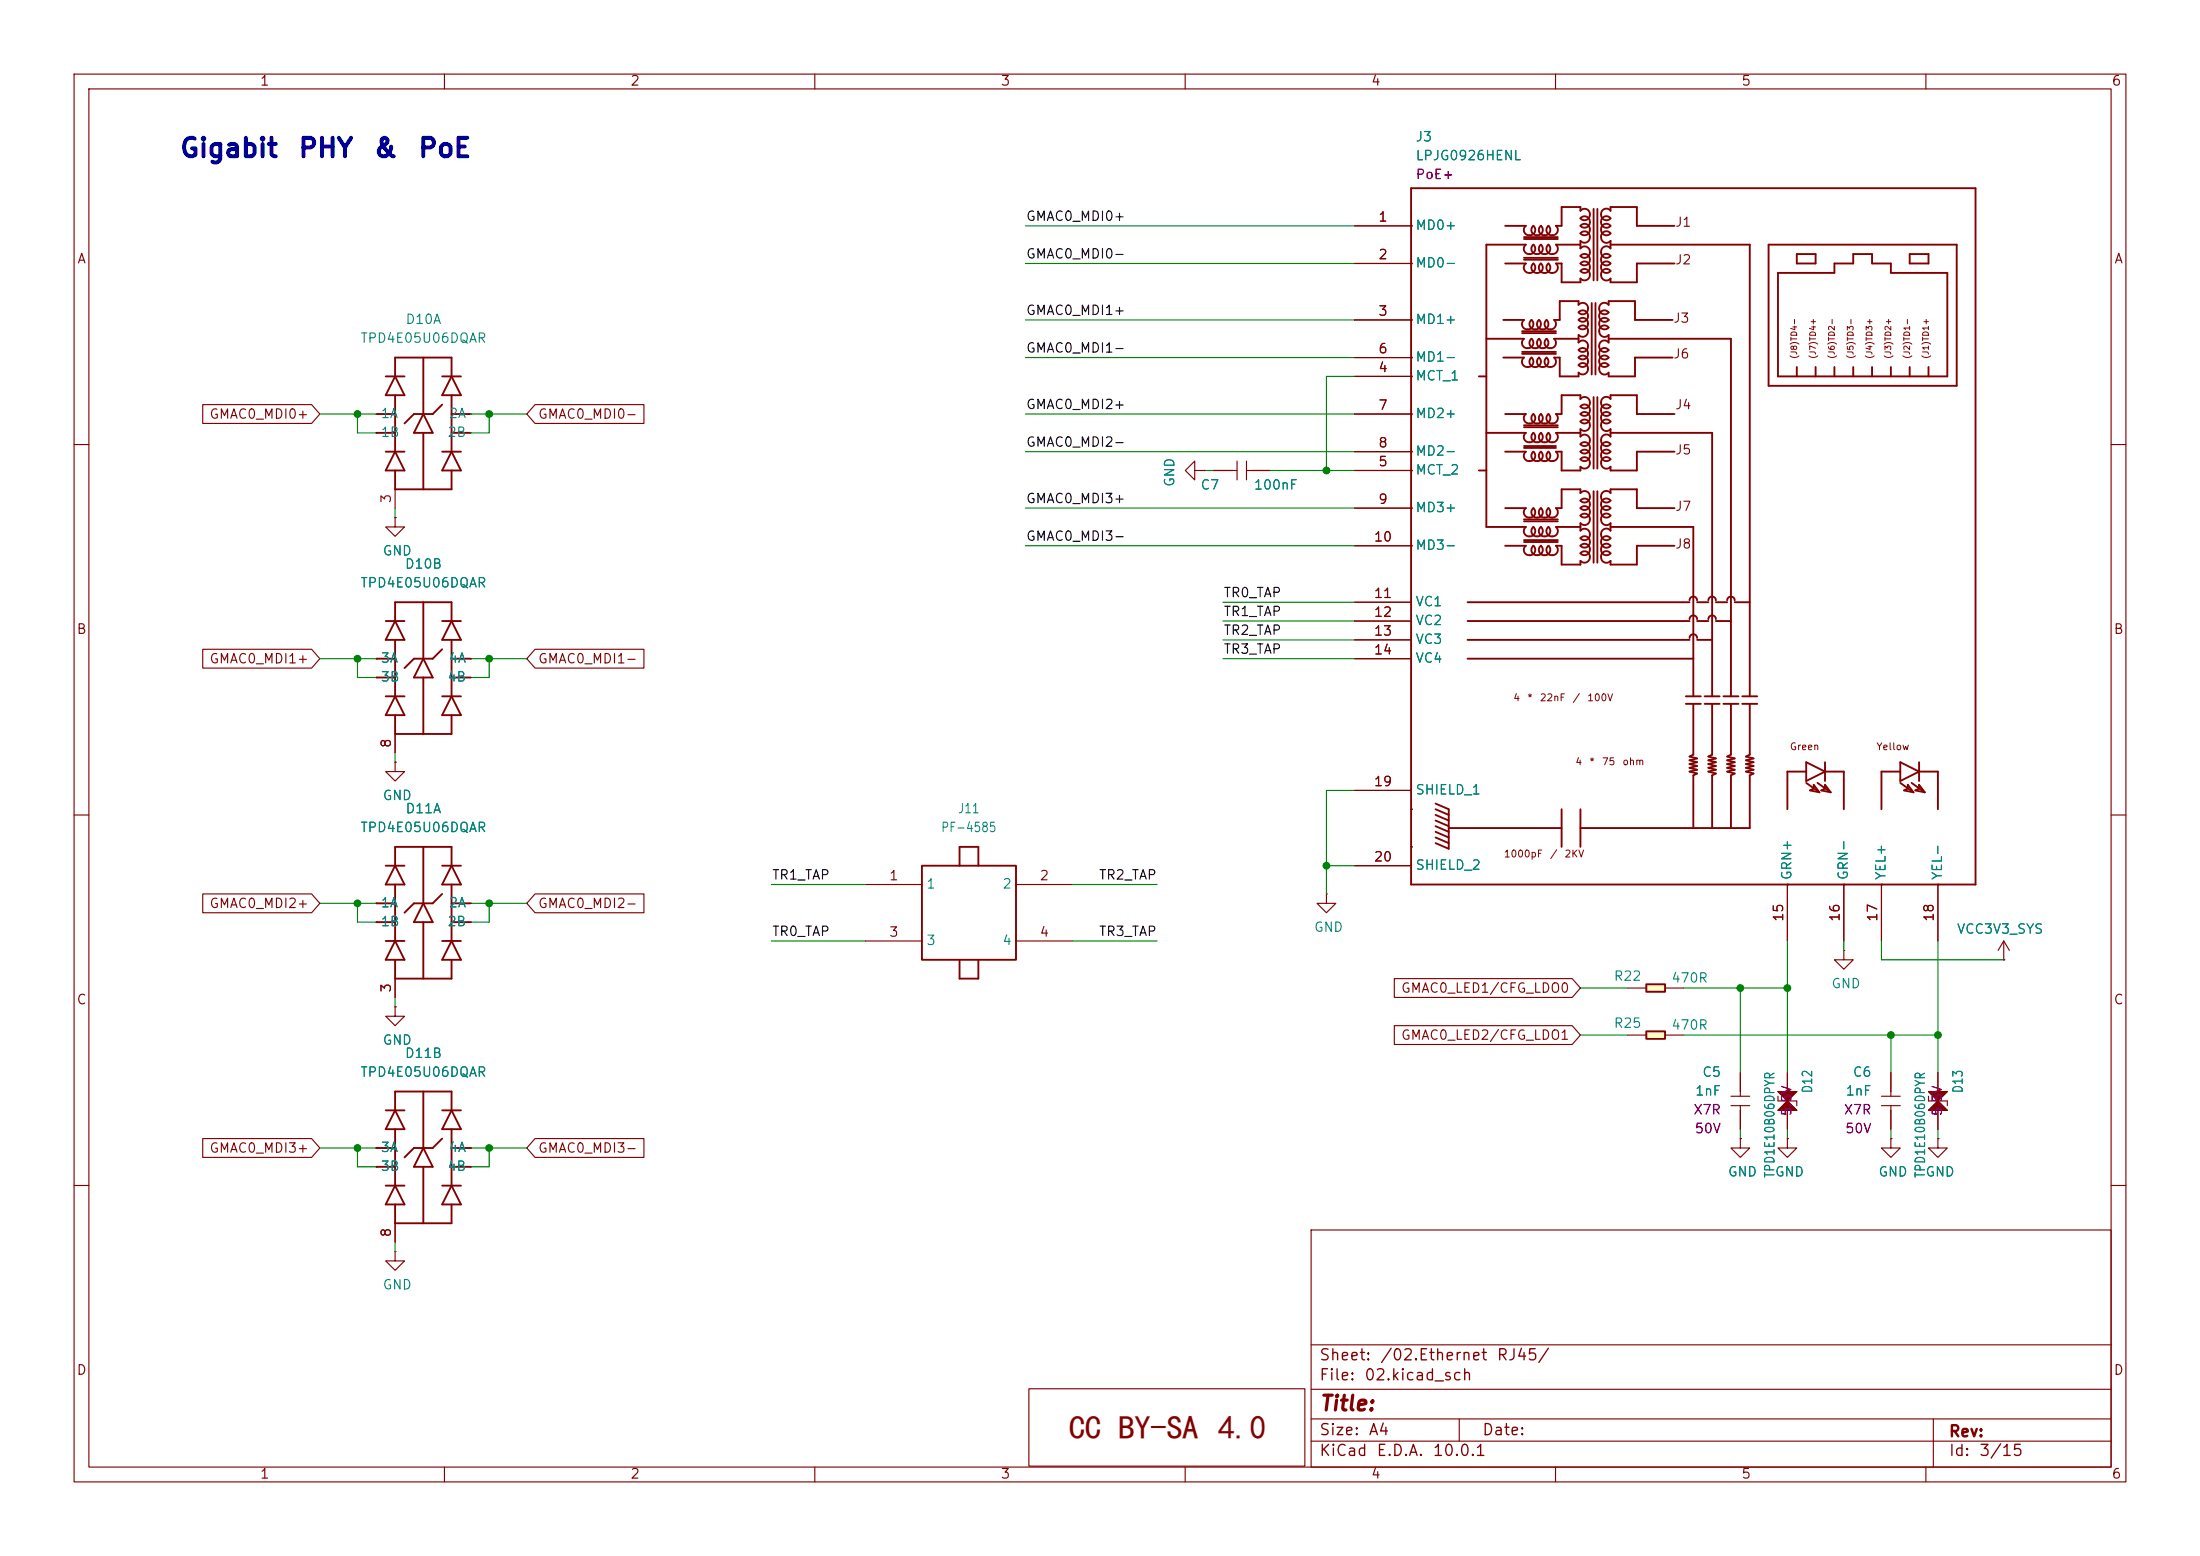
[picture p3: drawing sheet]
<svg xmlns="http://www.w3.org/2000/svg" width="297mm" height="210mm" viewBox="0 0 297 210" stroke-linecap="round" stroke-linejoin="round" font-family="sans-serif">
<path d="M0 0h297v210h-297z" fill="#fff" stroke="#fff" stroke-width=".14"/>
<g fill="none" stroke="#830000" stroke-width=".15">
<path d="M10 10h277v190h-277zM12 12h273v186h-273zM60 10v2M110 10v2M160 10v2M210 10v2M260 10v2M10 60h2M161.3 63.5v-1.3l-1.3 1.3 1.3 1.3v-1.3h1.3M162.6 63.5h.1M285 60h2M50.8 88.9h.1"/>
<path d="M50.8 91.4h.1M53.3 99.1v2.5M63.5 88.9h.1M63.5 91.4h.1M10 110h2M53.3 102.9v1.2h1.3l-1.3 1.3-1.2-1.3h1.2M53.3 102.9h.1M285 110h2M179.1 120.7v1.2h1.2l-1.2 1.3-1.3-1.3h1.3M179.1 120.7h.1M248.9 128.3v1.2h1.3l-1.3 1.3-1.2-1.3h1.2M248.9 128.3h.1"/>
<path d="M270.5 129.5h.1M270.5 127l-.8 1.3M270.5 127l.8 1.3M270.5 127v2.5M240 147.3h2.6l-2.6 2.6h2.6zM240 148v.6h2.6v.6M241.3 144.8v2.5M241.3 149.9v2.5M254 148h2.5M254 149.2h2.5M255.3 144.8v3.2M255.3 149.2v3.2"/>
<path d="M260.4 147.3h2.5l-2.5 2.6h2.5zM260.4 148v.6h2.5v.6M261.6 144.8v2.5M261.6 149.9v2.5M10 160h2M177 166h108v32h-108zM285 160h2M60 198v2M110 198v2M138.9 187.4h37.3v10.5h-37.3zM160 198v2M177 194.5h108"/>
<path d="M177 191.5h108M177 187.5h108M177 181.5h108M197 191.5v3M210 198v2M260 198v2M261 191.5v6.5"/>
</g>
<g fill="#830000" stroke="#830000" stroke-width=".15">
<path d="M260.4 149.9l1.2-1.3 1.3 1.3z"/>
<path d="M260.4 147.3h2.5l-1.3 1.3z"/>
<path d="M240 149.9l1.3-1.3 1.3 1.3z"/>
<path d="M240 147.3h2.6l-1.3 1.3z"/>
</g>
<g fill="none" stroke="#830000" stroke-width=".25">
<path d="M50.8 88.9h2.5M50.8 91.4h2.5M52.1 83.8h2.5M52.1 94h2.5M53.3 94l1.3 2.5h-2.5zM53.3 83.8l1.3 2.6h-2.5zM53.3 83.8v-2.5h7.7v2.5M53.3 86.4v7.6M53.3 96.5v2.6h7.7v-2.6M57.2 88.9l1.2 2.5h-2.5zM57.2 81.3v7.6M57.2 91.4v7.7"/>
<path d="M59.7 83.8h2.5M59.7 87.6l-1.3 1.3h-2.5l-1.3 1.3M59.7 94h2.5M61 94l1.2 2.5h-2.5zM61 88.9h2.5M61 91.4h2.5M61 83.8l1.2 2.6h-2.5zM61 86.4v7.6"/>
</g>
<path d="M222.3 132.8h2.5v1.1h-2.5z" fill="#ffffc2"/>
<path d="M222.3 132.8h2.5v1.1h-2.5z" fill="none" stroke="#830000" stroke-width=".25"/>
<path d="M163.8 63.5h3.2M167 62.2v2.6M168.3 62.2v2.6M168.3 63.5h3.2M219.7 133.4h2.6M224.8 133.4h2.5" fill="none" stroke="#830000" stroke-width=".15"/>
<path d="M222.3 139.2h2.5v1h-2.5z" fill="#ffffc2"/>
<g fill="none" stroke="#830000" stroke-width=".25">
<path d="M190.5 30.5h.1M190.5 35.6h.1M190.5 25.4h76.2v94h-76.2zM203.2 30.5h2.7a.74 .74 0 0 0 .1 1.1 .74 .74 0 0 0 1-.1 .74 .74 0 0 0 0-1 .74 .74 0 0 0 0 1 .74 .74 0 0 0 1 0 .74 .74 0 0 0 0-1 .74 .74 0 0 0 0 1 .74 .74 0 0 0 1.1 0 .74 .74 0 0 0-.1-1 .74 .74 0 0 0 0 1 .74 .74 0 0 0 1.1 0 .74 .74 0 0 0 0-1h.7v-2.6h2.6v.5a.73 .73 0 0 1 1 0 .73 .73 0 0 1 0 1 .73 .73 0 0 1-1 0 .73 .73 0 0 1 1 0 .73 .73 0 0 1 0 1.1 .73 .73 0 0 1-1 0 .74 .74 0 0 1 1 0 .74 .74 0 0 1 0 1 .74 .74 0 0 1-1 0 .74 .74 0 0 1 1 0 .74 .74 0 0 1 0 1 .74 .74 0 0 1-1 0v1a.73 .73 0 0 1 1 0 .73 .73 0 0 1 0 1 .73 .73 0 0 1-1 0 .73 .73 0 0 1 1 0 .73 .73 0 0 1 0 1 .73 .73 0 0 1-1 0 .74 .74 0 0 1 1 .1 .74 .74 0 0 1 0 1 .74 .74 0 0 1-1 0 .74 .74 0 0 1 1 0 .74 .74 0 0 1 0 1 .74 .74 0 0 1-1 0v.5h-2.6v-2.5h-.7a.74 .74 0 0 1 0 1 .74 .74 0 0 1-1.1 0 .74 .74 0 0 1 0-1 .74 .74 0 0 1 .1 1 .74 .74 0 0 1-1.1 0 .74 .74 0 0 1 0-1 .74 .74 0 0 1 0 1 .74 .74 0 0 1-1 0 .74 .74 0 0 1 0-1 .74 .74 0 0 1 0 1 .74 .74 0 0 1-1 0 .74 .74 0 0 1 0-1h-2.8M205.7 32h4.6M205.7 32.3h4.6M205.7 34.8h4.6M205.7 35.1h4.6M213.4 33h-3.3a.74 .74 0 0 1 0 1.1 .74 .74 0 0 1-1.1 0 .74 .74 0 0 1 0-1.1 .74 .74 0 0 1 .1 1.1 .74 .74 0 0 1-1.1 0 .74 .74 0 0 1 0-1.1 .74 .74 0 0 1 0 1.1 .74 .74 0 0 1-1 0 .74 .74 0 0 1 0-1.1 .74 .74 0 0 1 0 1.1 .74 .74 0 0 1-1 0 .74 .74 0 0 1 0-1.1h-5.3v38.1l5.2 .1a.74 .74 0 0 0 .1 1 .74 .74 0 0 0 1 0 .74 .74 0 0 0 0-1.1 .74 .74 0 0 0 0 1.1 .74 .74 0 0 0 1 0 .74 .74 0 0 0 0-1.1 .74 .74 0 0 0 0 1.1 .74 .74 0 0 0 1.1 0 .74 .74 0 0 0-.1-1.1 .74 .74 0 0 0 0 1.1 .74 .74 0 0 0 1.1 0 .74 .74 0 0 0 0-1.1h3.3M215.1 28.2v9.6M215.6 28.2v9.6M216.2 29a.71 .71 0 0 1 .4-.8 .71 .71 0 0 1 .8 .2v-.5h3.6v2.6h5.1"/>
<path d="M216.2 29a.68 .68 0 0 0 .4 .7 .68 .68 0 0 0 .8-.3 .74 .74 0 0 0-1.1 .1 .74 .74 0 0 0 .1 1 .74 .74 0 0 0 1 0 .74 .74 0 0 0-1 0 .74 .74 0 0 0 0 1 .74 .74 0 0 0 1 0 .71 .71 0 0 0-.8-.2 .71 .71 0 0 0-.4 .7M216.2 34a.72 .72 0 0 0 .4 .8 .72 .72 0 0 0 .8-.3M216.2 32a.72 .72 0 0 0 .4 .7 .72 .72 0 0 0 .8-.2v1a.71 .71 0 0 0-.8-.2 .71 .71 0 0 0-.4 .7M217.4 33h18.8v61M217.4 34.5a.74 .74 0 0 0-1 0 .74 .74 0 0 0 0 1.1 .74 .74 0 0 0 1 0 .74 .74 0 0 0-1-.1 .74 .74 0 0 0 0 1.1 .74 .74 0 0 0 1 0 .71 .71 0 0 0-.8-.3 .71 .71 0 0 0-.4 .8M226.1 35.6h-5.1v2.5h-3.6v-.5a.72 .72 0 0 1-.8 .2 .72 .72 0 0 1-.4-.7M238.8 33h25.4v19.1h-25.4zM240 36.8h7.7v-1.2h2.5v-1.3h2.5v1.3h2.6v1.2h7.6v14h-22.9zM242.6 34.3h2.5v1.3h-2.5zM257.8 34.3h2.6v1.3h-2.6zM50.8 55.9h2.5M50.8 58.4h2.5"/>
<path d="M52.1 50.8h2.5M53.3 50.8v-2.5h7.7v2.5M53.3 50.8l1.3 2.5h-2.5zM53.3 53.3v7.7M57.2 55.9l1.2 2.5h-2.5zM57.2 48.3v7.6M57.2 58.4v7.6M59.7 50.8h2.5M59.7 54.6l-1.3 1.3h-2.5l-1.3 1.3M61 55.9h2.5M61 58.4h2.5M61 50.8l1.2 2.5h-2.5z"/>
<path d="M61 53.3v7.7M190.5 43.2h.1M190.5 48.3h.1M190.5 50.8h.1M190.5 55.9h.1M199.6 50.8h1.1M200.7 45.7h5a.74 .74 0 0 0 0 1.1 .74 .74 0 0 0 1.1 0 .74 .74 0 0 0 0-1.1 .74 .74 0 0 0-.1 1.1 .74 .74 0 0 0 1.1 0 .74 .74 0 0 0 0-1.1 .74 .74 0 0 0 0 1.1 .74 .74 0 0 0 1 0 .74 .74 0 0 0 0-1.1 .74 .74 0 0 0 0 1.1 .74 .74 0 0 0 1 0 .74 .74 0 0 0 0-1.1h3.3M200.7 58.4h5.3a.74 .74 0 0 0 0 1.1 .74 .74 0 0 0 1 0 .74 .74 0 0 0 0-1.1 .74 .74 0 0 0 0 1.1 .74 .74 0 0 0 1 0 .74 .74 0 0 0 0-1.1 .74 .74 0 0 0 0 1.1 .74 .74 0 0 0 1.1 0 .74 .74 0 0 0-.1-1.1 .74 .74 0 0 0 0 1.1 .74 .74 0 0 0 1.1 0 .74 .74 0 0 0 0-1.1h3.3M202.9 43.2h2.8a.74 .74 0 0 0 0 1.1 .74 .74 0 0 0 1.1-.1 .74 .74 0 0 0 0-1 .74 .74 0 0 0-.1 1 .74 .74 0 0 0 1.1 0 .74 .74 0 0 0 0-1 .74 .74 0 0 0 0 1 .74 .74 0 0 0 1 0 .74 .74 0 0 0 0-1 .74 .74 0 0 0 0 1 .74 .74 0 0 0 1 0 .74 .74 0 0 0 0-1h.8v-2.6h2.5v.5a.73 .73 0 0 1 1.1 0 .73 .73 0 0 1 0 1 .73 .73 0 0 1-1.1 0 .73 .73 0 0 1 1.1 0 .73 .73 0 0 1 0 1.1 .73 .73 0 0 1-1.1 0 .74 .74 0 0 1 1.1 0 .74 .74 0 0 1 0 1 .74 .74 0 0 1-1.1 0M203.2 55.9h2.7a.74 .74 0 0 0 .1 1.1 .74 .74 0 0 0 1-.1 .74 .74 0 0 0 0-1 .74 .74 0 0 0 0 1 .74 .74 0 0 0 1 0 .74 .74 0 0 0 0-1 .74 .74 0 0 0 0 1 .74 .74 0 0 0 1.1 0 .74 .74 0 0 0-.1-1 .74 .74 0 0 0 0 1 .74 .74 0 0 0 1.1 0 .74 .74 0 0 0 0-1h.7v-2.6h2.6v.5a.73 .73 0 0 1 1 0 .73 .73 0 0 1 0 1 .73 .73 0 0 1-1 0 .73 .73 0 0 1 1 0 .73 .73 0 0 1 0 1.1 .73 .73 0 0 1-1 0 .74 .74 0 0 1 1 0 .74 .74 0 0 1 0 1 .74 .74 0 0 1-1 0 .74 .74 0 0 1 1 0 .74 .74 0 0 1 0 1 .74 .74 0 0 1-1 0v1a.73 .73 0 0 1 1 0 .73 .73 0 0 1 0 1 .73 .73 0 0 1-1 0 .73 .73 0 0 1 1 0 .73 .73 0 0 1 0 1 .73 .73 0 0 1-1 0 .74 .74 0 0 1 1 .1 .74 .74 0 0 1 0 1 .74 .74 0 0 1-1 0 .74 .74 0 0 1 1 0 .74 .74 0 0 1 0 1 .74 .74 0 0 1-1 0v.5h-2.6v-2.5h-.7a.74 .74 0 0 1 0 1 .74 .74 0 0 1-1.1 0 .74 .74 0 0 1 0-1 .74 .74 0 0 1 .1 1 .74 .74 0 0 1-1.1 0 .74 .74 0 0 1 0-1 .74 .74 0 0 1 0 1 .74 .74 0 0 1-1 0 .74 .74 0 0 1 0-1 .74 .74 0 0 1 0 1 .74 .74 0 0 1-1 0 .74 .74 0 0 1 0-1h-2.8M205.5 44.7h4.6M205.5 45h4.6"/>
<path d="M205.5 47.5h4.6M205.5 47.8h4.6M205.7 57.4h4.6M205.7 57.7h4.6M213.1 45.2v1a.73 .73 0 0 1 1.1 0 .73 .73 0 0 1 0 1 .73 .73 0 0 1-1.1 0 .73 .73 0 0 1 1.1 0 .73 .73 0 0 1 0 1 .73 .73 0 0 1-1.1 0 .73 .73 0 0 1 1.1 0 .73 .73 0 0 1 0 1 .73 .73 0 0 1-1.1 0 .74 .74 0 0 1 1.1 .1 .74 .74 0 0 1-.1 1 .74 .74 0 0 1-1 0v.5h-2.5v-2.5h-.8a.74 .74 0 0 1 0 1 .74 .74 0 0 1-1 0 .74 .74 0 0 1 0-1 .74 .74 0 0 1 0 1 .74 .74 0 0 1-1 0 .74 .74 0 0 1 0-1 .74 .74 0 0 1 0 1 .74 .74 0 0 1-1.1 0 .74 .74 0 0 1 .1-1 .74 .74 0 0 1 0 1 .74 .74 0 0 1-1.1 0 .74 .74 0 0 1 0-1h-2.8M213.1 44.2a.74 .74 0 0 1 1.1 0 .74 .74 0 0 1 0 1 .74 .74 0 0 1-1.1 0M214.9 40.9v9.6M215.1 53.6v9.6M215.4 40.9v9.6M215.6 53.6v9.6M216.2 54.4a.68 .68 0 0 0 .4 .7 .68 .68 0 0 0 .8-.3 .74 .74 0 0 0-1.1 .1 .74 .74 0 0 0 .1 1 .74 .74 0 0 0 1 0 .74 .74 0 0 0-1 0 .74 .74 0 0 0 0 1 .74 .74 0 0 0 1 0 .71 .71 0 0 0-.8-.2 .71 .71 0 0 0-.4 .7M216.2 59.4a.68 .68 0 0 0 .4 .8 .68 .68 0 0 0 .8-.3 .74 .74 0 0 0-1.1 0 .74 .74 0 0 0 .1 1.1 .74 .74 0 0 0 1 0 .74 .74 0 0 0-1-.1 .74 .74 0 0 0 0 1.1 .74 .74 0 0 0 1 0 .71 .71 0 0 0-.8-.3 .71 .71 0 0 0-.4 .8"/>
<path d="M216.2 57.4a.72 .72 0 0 0 .4 .7 .72 .72 0 0 0 .8-.2v1a.71 .71 0 0 0-.8-.2 .71 .71 0 0 0-.4 .7M217.2 42.2a.74 .74 0 0 0-1.1 0 .74 .74 0 0 0 0 1 .74 .74 0 0 0 1.1 0 .74 .74 0 0 0-1.1 0 .74 .74 0 0 0 0 1 .74 .74 0 0 0 1.1 0M217.2 47.2a.74 .74 0 0 0-1.1 0 .74 .74 0 0 0 0 1.1 .74 .74 0 0 0 1.1 0 .74 .74 0 0 0-1.1-.1 .74 .74 0 0 0 0 1.1 .74 .74 0 0 0 1.1 0M217.2 44.2a.74 .74 0 0 0-1.1 0 .74 .74 0 0 0 0 1 .74 .74 0 0 0 1.1 0v1M217.2 41.2a.74 .74 0 0 0-1.1-.1 .74 .74 0 0 0 0 1.1 .74 .74 0 0 0 1.1 0M217.2 46.2a.74 .74 0 0 0-1.1 0 .74 .74 0 0 0 0 1.1 .74 .74 0 0 0 1.1-.1M217.2 41.1v-.5h3.5v2.6h5.1M217.2 45.7h16.5v48.3M217.4 53.8v-.5h3.6v2.6h5.1M217.4 58.4h13.7v35.6M217.4 53.8a.71 .71 0 0 0-.8-.2 .71 .71 0 0 0-.4 .8M225.8 48.3h-5.1v2.5h-3.5v-.5a.74 .74 0 0 1-1.1 0 .74 .74 0 0 1 0-1 .74 .74 0 0 1 1.1 0"/>
<path d="M242.6 49.5v1.3M245.1 49.5v1.3M247.7 49.5v1.3M250.2 49.5v1.3M252.7 49.5v1.3M255.3 49.5v1.3M257.8 49.5v1.3M260.4 49.5v1.3M52.1 61h2.5M53.3 61l1.3 2.5h-2.5zM53.3 63.5v2.5h7.7v-2.5M59.7 61h2.5"/>
<path d="M61 61l1.2 2.5h-2.5zM190.5 61h.1M190.5 63.5h.1M190.5 68.6h.1M190.5 73.7h.1M199.6 63.5h1.1M203.2 68.6h2.7a.74 .74 0 0 0 .1 1.1 .74 .74 0 0 0 1-.1 .74 .74 0 0 0 0-1 .74 .74 0 0 0 0 1 .74 .74 0 0 0 1 0 .74 .74 0 0 0 0-1 .74 .74 0 0 0 0 1 .74 .74 0 0 0 1.1 0 .74 .74 0 0 0-.1-1 .74 .74 0 0 0 0 1 .74 .74 0 0 0 1.1 0 .74 .74 0 0 0 0-1h.7v-2.6h2.6v.5a.73 .73 0 0 1 1 0 .73 .73 0 0 1 0 1 .73 .73 0 0 1-1 0 .73 .73 0 0 1 1 0 .73 .73 0 0 1 0 1.1 .73 .73 0 0 1-1 0 .74 .74 0 0 1 1 0 .74 .74 0 0 1 0 1 .74 .74 0 0 1-1 0 .74 .74 0 0 1 1 0 .74 .74 0 0 1 0 1 .74 .74 0 0 1-1 0v1a.73 .73 0 0 1 1 0 .73 .73 0 0 1 0 1 .73 .73 0 0 1-1 0 .74 .74 0 0 1 1 0 .74 .74 0 0 1 0 1.1 .74 .74 0 0 1-1 0M203.2 73.7h2.8M205.7 60.2h4.4M205.7 60.5h4.4M205.7 70.1h4.6M205.7 70.4h4.6"/>
<path d="M205.7 72.9h4.6M205.7 73.2h4.6M206 73.7a.74 .74 0 0 0 0 1 .74 .74 0 0 0 1 0 .74 .74 0 0 0 0-1 .74 .74 0 0 0 0 1 .74 .74 0 0 0 1 0 .74 .74 0 0 0 0-1M208 73.7a.74 .74 0 0 0 0 1 .74 .74 0 0 0 1.1 0 .74 .74 0 0 0-.1-1M209 73.7a.74 .74 0 0 0 0 1 .74 .74 0 0 0 1.1 0 .74 .74 0 0 0 0-1h.7v2.5h2.6v-.5a.74 .74 0 0 0 1 0 .74 .74 0 0 0 0-1 .74 .74 0 0 0-1 0 .74 .74 0 0 0 1 0 .74 .74 0 0 0 0-1.1 .74 .74 0 0 0-1 .1M215.1 66.3v9.6M215.6 66.3v9.6M216.2 67.1a.71 .71 0 0 1 .4-.8 .71 .71 0 0 1 .8 .2v-.5h3.6v2.6h5.1M216.2 67.1a.68 .68 0 0 0 .4 .7 .68 .68 0 0 0 .8-.3 .74 .74 0 0 0-1.1 .1 .74 .74 0 0 0 .1 1 .74 .74 0 0 0 1 0 .74 .74 0 0 0-1 0 .74 .74 0 0 0 0 1 .74 .74 0 0 0 1 0 .71 .71 0 0 0-.8-.2 .71 .71 0 0 0-.4 .7M216.2 72.1a.68 .68 0 0 0 .4 .8 .68 .68 0 0 0 .8-.3 .74 .74 0 0 0-1.1 0 .74 .74 0 0 0 .1 1.1 .74 .74 0 0 0 1 0 .74 .74 0 0 0-1-.1 .74 .74 0 0 0 0 1.1 .74 .74 0 0 0 1 0 .71 .71 0 0 0-.8-.3 .71 .71 0 0 0-.4 .8M216.2 70.1a.72 .72 0 0 0 .4 .7 .72 .72 0 0 0 .8-.2v1a.71 .71 0 0 0-.8-.2 .71 .71 0 0 0-.4 .7M217.4 71.1h11.2v22.9"/>
<path d="M226.1 61h-5.1v2.5h-3.6v-.5a.72 .72 0 0 1-.8 .2 .72 .72 0 0 1-.4-.7M226.1 73.7h-5.1v2.5h-3.6v-.5a.72 .72 0 0 1-.8 .2 .72 .72 0 0 1-.4-.7M198.1 81.3h30M198.1 83.8h30M198.1 86.4h30M198.1 88.9h30.5M227.6 94h2M227.6 95h2M228.1 81a.51 .51 0 0 1 .5-.5 .51 .51 0 0 1 .5 .5M228.1 83.6a.51 .51 0 0 1 .5-.5 .51 .51 0 0 1 .5 .5M228.1 86.1a.51 .51 0 0 1 .5-.5 .51 .51 0 0 1 .5 .5M228.6 95v6.9l-.5 .2 1 .3-1 .2 1 .3-1 .2 1 .3-1 .2 1 .3-1 .2 1 .3-.5 .2v7.2"/>
<path d="M229.1 81.3h1.5M229.1 83.8h1.5M229.1 86.4h2M230.1 94h2.1M230.1 95h2.1M230.6 81a.51 .51 0 0 1 .5-.5 .51 .51 0 0 1 .5 .5M230.6 83.6a.51 .51 0 0 1 .5-.5 .51 .51 0 0 1 .5 .5M231.1 95v6.9l-.5 .2 1 .3-1 .2 1 .3-1 .2 1 .3-1 .2 1 .3-1 .2 1 .3-.5 .2v7.2M231.6 81.3h1.6M231.6 83.8h2.1M232.7 94h2M232.7 95h2"/>
<path d="M233.2 81a.51 .51 0 0 1 .5-.5 .51 .51 0 0 1 .5 .5M233.7 95v6.9l-.5 .2 1 .3-1 .2 1 .3-1 .2 1 .3-1 .2 1 .3-1 .2 1 .3-.5 .2v7.2M234.2 81.3h2M235.2 94h2M235.2 95h2M236.2 95v6.9l-.5 .2 1 .3-1 .2 1 .3-1 .2 1 .3-1 .2 1 .3-1 .2 1 .3-.5 .2v7.2h-22.8M52.1 116.8h2.5M53.3 116.8l1.3 2.6h-2.5zM53.3 116.8v-2.5h7.7v2.5M53.3 119.4v7.6M57.2 114.3v7.6M59.7 116.8h2.5"/>
<path d="M61 116.8l1.2 2.6h-2.5zM61 119.4v7.6M124.5 116.8h12.7v12.7h-12.7zM129.5 116.8v-2.5h2.6v2.5M190.5 109.2h.1M190.5 114.3h.1M193.8 108.5l1.8 .7v5.4l-1.8-.8M193.8 109.2l1.8 .8M193.8 110l1.8 .7M193.8 110.7l1.8 .8M193.8 111.5l1.8 .8M193.8 112.3l1.8 .7"/>
<path d="M193.8 113l1.8 .8M195.6 111.8h15.2M210.8 109.2v5.1M213.4 109.2v5.1M241.3 119.4h.1M243.8 104.1h-2.5v5.1M243.8 102.9l2.6 1.2-2.6 1.3zM243.8 105.7l1.8 1.2M244.9 105.9l.7 1-1.3-.2 .6-.3zM245.4 105.7l1.7 1.2M246.4 104.1h2.5v5.1M246.4 105.9l.7 1-1.2-.2 .5-.3z"/>
<path d="M246.4 102.9v2.5M248.9 119.4h.1M254 119.4h.1M256.5 104.1h-2.5v5.1M256.5 102.9l2.6 1.2-2.6 1.3zM256.5 105.7l1.8 1.2M257.6 105.9l.7 1-1.3-.2 .6-.3zM258.1 105.7l1.7 1.2M259.1 104.1h2.5v5.1M259.1 105.9l.7 1-1.2-.2 .5-.3zM259.1 102.9v2.5M261.6 119.4h.1"/>
<path d="M50.8 121.9h2.5M50.8 124.5h2.5M52.1 127h2.5M53.3 129.5v2.6h7.7v-2.6M53.3 127l1.3 2.5h-2.5zM57.2 124.5v7.6M57.2 121.9l1.2 2.6h-2.5zM59.7 120.7l-1.3 1.2h-2.5l-1.3 1.3M59.7 127h2.5M61 127l1.2 2.5h-2.5zM61 121.9h2.5M61 124.5h2.5"/>
<path d="M129.5 129.5v2.6h2.6v-2.6M222.3 139.2h2.5v1h-2.5zM50.8 154.9h2.5M50.8 157.5h2.5M52.1 149.9h2.5M53.3 149.9v-2.6h7.7v2.6M53.3 152.4v7.6M53.3 149.9l1.3 2.5h-2.5zM57.2 147.3v7.6M57.2 157.5v7.6M57.2 154.9l1.2 2.6h-2.5zM59.7 149.9h2.5"/>
<path d="M59.7 153.7l-1.3 1.2h-2.5l-1.3 1.3M61 152.4v7.6M61 154.9h2.5M61 157.5h2.5M61 149.9l1.2 2.5h-2.5zM52.1 160h2.5M53.3 162.6v2.5h7.7v-2.5M53.3 160l1.3 2.6h-2.5zM59.7 160h2.5M61 160l1.2 2.6h-2.5z"/>
</g>
<g fill="none" stroke="#830000" stroke-width=".15">
<path d="M182.9 30.5h7.6M182.9 35.6h7.6M27.4 54.6h14.7l1.1 1.3-1.1 1.3h-14.7zM50.8 55.9h.1M50.8 58.4h.1M63.5 55.9h.1M63.5 58.4h.1M72.2 54.6h14.7v2.6h-14.7l-1.1-1.3zM182.9 43.2h7.6M182.9 50.8h7.6M182.9 48.3h7.6M182.9 55.9h7.6"/>
<path d="M53.3 69.9v1.2h1.3l-1.3 1.3-1.2-1.3h1.2M53.3 69.9h.1M53.3 66v2.6M162.6 63.5h.1M163.8 63.5h2.6M168.9 63.5h2.6M182.9 63.5h7.6M182.9 61h7.6M182.9 68.6h7.6M182.9 73.7h7.6M27.4 87.6h14.7l1.1 1.3-1.1 1.3h-14.7zM50.8 88.9h.1"/>
<path d="M50.8 91.4h.1M53.3 99.1v2.5M63.5 88.9h.1M63.5 91.4h.1M72.2 87.6h14.7v2.6h-14.7l-1.1-1.3zM182.9 81.3h7.6M182.9 83.8h7.6M182.9 86.4h7.6M182.9 88.9h7.6M53.3 102.9h.1M116.8 119.4h7.7M137.2 119.4h7.6"/>
<path d="M182.9 106.7h7.6M182.9 116.8h7.6M241.3 119.4v7.6M248.9 119.4v7.6M254 119.4v7.6M261.6 119.4v7.6M27.4 120.7h14.7l1.1 1.2-1.1 1.3h-14.7zM50.8 121.9h.1M50.8 124.5h.1M53.3 135.9v1.3h1.3l-1.3 1.2-1.2-1.2h1.2M53.3 135.9h.1M53.3 132.1v2.5"/>
<path d="M63.5 121.9h.1M63.5 124.5h.1M72.2 120.7h14.7v2.5h-14.7l-1.1-1.3zM116.8 127h7.7M137.2 127h7.6M188.2 132.1h24l1.2 1.3-1.2 1.2h-24zM188.2 138.4h24l1.2 1.3-1.2 1.3h-24zM219.7 139.7h2.6M224.8 139.7h2.5M270.5 129.5h.1M27.4 153.7h14.7l1.1 1.2-1.1 1.3h-14.7zM50.8 154.9h.1"/>
<path d="M50.8 157.5h.1M63.5 154.9h.1M63.5 157.5h.1M72.2 153.7h14.7v2.5h-14.7l-1.1-1.3zM233.7 148h2.5M233.7 149.2h2.5M235 153.7v1.2h1.2l-1.2 1.3-1.3-1.3h1.3M235 153.7h.1M235 144.8v3.2M235 149.2v3.2M241.3 153.7v1.2h1.3l-1.3 1.3-1.3-1.3h1.3M241.3 153.7h.1"/>
<path d="M241.3 144.8v2.5M241.3 149.9v2.5M255.3 153.7v1.2h1.2l-1.2 1.3-1.3-1.3h1.3M255.3 153.7h.1M255.3 144.8v2.5M255.3 149.9v2.5M261.6 153.7v1.2h1.3l-1.3 1.3-1.2-1.3h1.2M261.6 153.7h.1M261.6 144.8v2.5M261.6 149.9v2.5M53.3 168.9v1.3h1.3l-1.3 1.3-1.2-1.3h1.2M53.3 168.9h.1"/>
<path d="M53.3 165.1v2.5"/>
</g>
<g fill="none" stroke="#008300" stroke-width=".15">
<path d="M138.4 30.5h44.5M138.4 35.6h44.5M43.2 55.9h7.6M48.3 55.9v2.5h2.5M63.5 55.9h7.6M66 55.9v2.5h-2.5M138.4 55.9h44.5M138.4 43.2h44.5M138.4 48.3h44.5M182.9 50.8h-3.8v12.7M53.3 68.6v1.3M138.4 61h44.5"/>
<path d="M138.4 68.6h44.5M138.4 73.7h44.5M162.6 63.5h1.2M171.5 63.5h11.4M43.2 88.9h7.6M48.3 88.9v2.5h2.5M63.5 88.9h7.6M66 88.9v2.5h-2.5M165.1 88.9h17.8M165.1 81.3h17.8M165.1 83.8h17.8M165.1 86.4h17.8"/>
<path d="M53.3 101.6v1.3M104.1 119.4h12.7M144.8 119.4h11.4M179.1 116.8h3.8M182.9 106.7h-3.8v14M43.2 121.9h7.6M48.3 121.9v2.6h2.5M53.3 134.6v1.3M63.5 121.9h7.6M66 121.9v2.6h-2.5M104.1 127h12.7M144.8 127h11.4"/>
<path d="M213.4 139.7h6.3M213.4 133.4h6.3M227.3 139.7h34.3M227.3 133.4h14M235 133.4v11.4M241.3 127v17.8M248.9 127v1.3M254 127v2.5h16.5M255.3 139.7v5.1M261.6 127v17.8M43.2 154.9h7.6M48.3 154.9v2.6h2.5"/>
<path d="M63.5 154.9h7.6M66 154.9v2.6h-2.5M235 152.4v1.3M241.3 152.4v1.3M255.3 152.4v1.3M261.6 152.4v1.3M53.3 167.6v1.3"/>
</g>
<g fill="#008300" stroke="#008300" stroke-width=".14">
<circle cx="48.3" cy="55.9" r=".46"/>
<circle cx="66" cy="88.9" r=".46"/>
<circle cx="48.3" cy="88.9" r=".46"/>
<circle cx="66" cy="55.9" r=".46"/>
<circle cx="179.1" cy="63.5" r=".46"/>
<circle cx="179.1" cy="116.8" r=".46"/>
<circle cx="255.3" cy="139.7" r=".46"/>
<circle cx="261.6" cy="139.7" r=".46"/>
<circle cx="241.3" cy="133.4" r=".46"/>
<circle cx="234.9" cy="133.4" r=".46"/>
<circle cx="66" cy="154.9" r=".46"/>
<circle cx="48.3" cy="121.9" r=".46"/>
<circle cx="48.3" cy="154.9" r=".46"/>
<circle cx="66" cy="121.9" r=".46"/>
</g>
<text font-size="4.5" fill="#830000" x="144.3" y="194.2">CC BY-SA 4.0</text>
<g font-size="2.5" fill="#0000c2">
<text x="24.1" y="21.8">Gigabit</text>
<text x="40.1" y="21.8">PHY</text>
<text x="50.3" y="21.8">&amp;</text>
<text x="56.3" y="21.8">PoE</text>
</g>
<text font-size="2" fill="#830000" x="178" y="190.9">Title:</text>
<g font-size="1.5" fill="#830000">
<text x="178" y="184">Sheet:</text>
<text x="186.2" y="184">/02.Ethernet</text>
<text x="202" y="184">RJ45/</text>
<text x="178" y="186.7">File:</text>
<text x="184.1" y="186.7">02.kicad_sch</text>
<text x="178" y="196.9">KiCad</text>
<text x="178" y="194.1">Size:</text>
<text x="184.7" y="194.1">A4</text>
<text x="185.7" y="196.9">E.D.A.</text>
<text x="193.3" y="196.9">10.0.1</text>
<text x="200" y="194.1">Date:</text>
<text x="263" y="194.3">Rev:</text>
<text x="263" y="196.9">Id:</text>
<text x="267.1" y="196.9">3/15</text>
</g>
<g font-size="1.3" fill="#830000">
<text x="35" y="11.9">1</text>
<text x="85" y="11.9">2</text>
<text x="135" y="11.9">3</text>
<text x="185" y="11.9">4</text>
<text x="235" y="11.9">5</text>
<text x="285" y="11.9">6</text>
<text x="10.3" y="35.9">A</text>
<text x="186" y="30.2">1</text>
<text x="186" y="35.3">2</text>
<text x="285.3" y="35.9">A</text>
<text x="186" y="42.9">3</text>
<text x="186" y="50.5">4</text>
<text x="186" y="48">6</text>
<text x="28.2" y="56.8">GMAC0_MDI0+</text>
<text x="72.5" y="56.8">GMAC0_MDI0-</text>
<text x="186" y="55.6">7</text>
<text x="186" y="63.2">5</text>
<text x="186" y="60.7">8</text>
<text x="53.1" y="68" transform="rotate(-90 53.1 68)">3</text>
<text x="186" y="68.3">9</text>
<text x="185.4" y="73.4">10</text>
<text x="185.4" y="81">11</text>
<text x="185.4" y="83.6">12</text>
<text x="10.3" y="85.9">B</text>
<text x="28.2" y="89.9">GMAC0_MDI1+</text>
<text x="72.5" y="89.9">GMAC0_MDI1-</text>
<text x="185.4" y="86.1">13</text>
<text x="185.4" y="88.6">14</text>
<text x="285.3" y="85.9">B</text>
<text x="53.1" y="101" transform="rotate(-90 53.1 101)">8</text>
<text x="185.4" y="106.4">19</text>
<text x="119.9" y="119.1">1</text>
<text x="140.3" y="119.1">2</text>
<text x="185.4" y="116.6">20</text>
<text x="28.2" y="122.9">GMAC0_MDI2+</text>
<text x="72.5" y="122.9">GMAC0_MDI2-</text>
<text x="241" y="124.5" transform="rotate(-90 241 124.5)">15</text>
<text x="248.7" y="124.5" transform="rotate(-90 248.7 124.5)">16</text>
<text x="253.7" y="124.5" transform="rotate(-90 253.7 124.5)">17</text>
<text x="261.4" y="124.5" transform="rotate(-90 261.4 124.5)">18</text>
<text x="119.9" y="126.7">3</text>
<text x="140.3" y="126.7">4</text>
<text x="10.3" y="135.9">C</text>
<text x="53.1" y="134.1" transform="rotate(-90 53.1 134.1)">3</text>
<text x="189" y="134.3">GMAC0_LED1/CFG_LDO0</text>
<text x="285.3" y="135.9">C</text>
<text x="189" y="140.7">GMAC0_LED2/CFG_LDO1</text>
<text x="28.2" y="155.9">GMAC0_MDI3+</text>
<text x="72.5" y="155.9">GMAC0_MDI3-</text>
<text x="53.1" y="167.1" transform="rotate(-90 53.1 167.1)">8</text>
<text x="10.3" y="185.9">D</text>
<text x="285.3" y="185.9">D</text>
<text x="35" y="199.9">1</text>
<text x="85" y="199.9">2</text>
<text x="135" y="199.9">3</text>
<text x="185" y="199.9">4</text>
<text x="235" y="199.9">5</text>
<text x="285" y="199.9">6</text>
</g>
<g font-size="1.3" fill="#008383">
<text x="191" y="19.4">J3</text>
<text x="191" y="21.9">LPJG0926HENL</text>
<text x="191" y="31.3">MD0+</text>
<text x="191" y="36.4">MD0-</text>
<text x="48.6" y="46.6">TPD4E05U06DQAR</text>
<text x="54.7" y="44">D10A</text>
<text x="191" y="44">MD1+</text>
<text x="191" y="51.7">MCT_1</text>
<text x="191" y="49.1">MD1-</text>
<text x="51.3" y="56.7">1A</text>
<text x="51.3" y="59.3">1B</text>
<text x="60.3" y="59.3">2B</text>
<text x="60.5" y="56.7">2A</text>
<text x="191" y="56.7">MD2+</text>
<text x="158.9" y="65.8" transform="rotate(-90 158.9 65.8)">GND</text>
<text x="191" y="64.4">MCT_2</text>
<text x="191" y="61.8">MD2-</text>
<text x="162" y="66.4">C7</text>
<text x="169.2" y="66.4">100nF</text>
<text x="191" y="69.4">MD3+</text>
<text x="51.6" y="75.3">GND</text>
<text x="54.6" y="77.1">D10B</text>
<text x="191" y="74.5">MD3-</text>
<text x="48.6" y="79.6">TPD4E05U06DQAR</text>
<text x="191" y="82.1">VC1</text>
<text x="51.3" y="89.8">3A</text>
<text x="60.5" y="89.8">4A</text>
<text x="191" y="84.7">VC2</text>
<text x="191" y="87.2">VC3</text>
<text x="191" y="89.8">VC4</text>
<text x="51.3" y="92.3">3B</text>
<text x="60.3" y="92.3">4B</text>
<text x="191" y="107.5">SHIELD_1</text>
<text x="48.6" y="112.6">TPD4E05U06DQAR</text>
<text x="51.6" y="108.3">GND</text>
<text x="54.7" y="110.1">D11A</text>
<text x="127" y="112.6">PF-4585</text>
<text x="129.3" y="110.1">J11</text>
<text x="191" y="117.7">SHIELD_2</text>
<text x="242.2" y="118.9" transform="rotate(-90 242.2 118.9)">GRN+</text>
<text x="249.8" y="118.9" transform="rotate(-90 249.8 118.9)">GRN-</text>
<text x="254.9" y="118.9" transform="rotate(-90 254.9 118.9)">YEL+</text>
<text x="262.5" y="118.9" transform="rotate(-90 262.5 118.9)">YEL-</text>
<text x="51.3" y="122.8">1A</text>
<text x="51.3" y="125.3">1B</text>
<text x="60.3" y="125.3">2B</text>
<text x="60.5" y="122.8">2A</text>
<text x="125" y="120.2">1</text>
<text x="135.2" y="120.2">2</text>
<text x="125" y="127.9">3</text>
<text x="135.2" y="127.9">4</text>
<text x="177.3" y="126.1">GND</text>
<text x="264.1" y="126.3">VCC3V3_SYS</text>
<text x="217.8" y="132.7">R22</text>
<text x="225.5" y="132.9">470R</text>
<text x="247.2" y="133.7">GND</text>
<text x="51.6" y="141.3">GND</text>
<text x="54.6" y="143.1">D11B</text>
<text x="217.8" y="139">R25</text>
<text x="225.5" y="139.3">470R</text>
<text x="48.6" y="145.6">TPD4E05U06DQAR</text>
<text x="228.7" y="148.2">1nF</text>
<text x="229.7" y="145.6">C5</text>
<text x="245" y="147.6" transform="rotate(-90 245 147.6)">D12</text>
<text x="249.1" y="148.2">1nF</text>
<text x="250" y="145.6">C6</text>
<text x="265.3" y="147.6" transform="rotate(-90 265.3 147.6)">D13</text>
<text x="51.3" y="155.8">3A</text>
<text x="60.5" y="155.8">4A</text>
<text x="51.3" y="158.3">3B</text>
<text x="60.3" y="158.3">4B</text>
<text x="233.2" y="159.1">GND</text>
<text x="239.5" y="159.1">GND</text>
<text x="239.9" y="159.1" transform="rotate(-90 239.9 159.1)">TPD1E10B06DPYR</text>
<text x="253.5" y="159.1">GND</text>
<text x="259.9" y="159.1">GND</text>
<text x="260.2" y="159.1" transform="rotate(-90 260.2 159.1)">TPD1E10B06DPYR</text>
<text x="51.6" y="174.3">GND</text>
</g>
<g font-size="1.3" fill="#830083">
<text x="191" y="24.5">PoE+</text>
<text x="228.5" y="150.7">X7R</text>
<text x="228.7" y="153.3">50V</text>
<text x="242.2" y="150.7" transform="rotate(-90 242.2 150.7)">5.5V</text>
<text x="248.8" y="150.7">X7R</text>
<text x="249" y="153.3">50V</text>
<text x="262.5" y="150.7" transform="rotate(-90 262.5 150.7)">5.5V</text>
</g>
<g font-size="1.3">
<text x="138.4" y="35.2">GMAC0_MDI0-</text>
<text x="138.4" y="30.1">GMAC0_MDI0+</text>
<text x="138.4" y="42.8">GMAC0_MDI1+</text>
<text x="138.4" y="47.9">GMAC0_MDI1-</text>
<text x="138.4" y="55.5">GMAC0_MDI2+</text>
<text x="138.4" y="60.6">GMAC0_MDI2-</text>
<text x="138.4" y="68.2">GMAC0_MDI3+</text>
<text x="138.4" y="73.3">GMAC0_MDI3-</text>
<text x="165.1" y="80.9">TR0_TAP</text>
<text x="165.1" y="83.5">TR1_TAP</text>
<text x="165.1" y="86">TR2_TAP</text>
<text x="165.1" y="88.6">TR3_TAP</text>
<text x="104.1" y="119">TR1_TAP</text>
<text x="148.3" y="119">TR2_TAP</text>
<text x="104.1" y="126.7">TR0_TAP</text>
<text x="148.3" y="126.7">TR3_TAP</text>
</g>
<g font-size="1.2" fill="#830000">
<text x="226.1" y="30.9">J1</text>
<text x="226.1" y="36">J2</text>
<text x="225.8" y="43.9">J3</text>
<text x="225.8" y="48.7">J6</text>
<text x="226.1" y="55.6">J4</text>
<text x="226.1" y="61.6">J5</text>
<text x="226.1" y="69.3">J7</text>
<text x="226.1" y="74.3">J8</text>
</g>
<g font-size=".9" fill="#830000">
<text x="204.2" y="94.9">4</text>
<text x="206.1" y="94.9">*</text>
<text x="207.8" y="94.9">22nF</text>
<text x="212.2" y="94.9">/</text>
<text x="214.2" y="94.9">100V</text>
<text x="241.6" y="101.5">Green</text>
<text x="253.2" y="101.5">Yellow</text>
<text x="212.6" y="103.5">4</text>
<text x="214.5" y="103.5">*</text>
<text x="216.2" y="103.5">75</text>
<text x="219" y="103.5">ohm</text>
<text x="202.9" y="116">1000pF</text>
<text x="209.2" y="116">/</text>
<text x="211.1" y="116">2KV</text>
</g>
<g font-size=".8" fill="#830000">
<text x="242.8" y="48.5" transform="rotate(-90 242.8 48.5)">(J8)TD4-</text>
<text x="245.3" y="48.5" transform="rotate(-90 245.3 48.5)">(J7)TD4+</text>
<text x="247.9" y="48.5" transform="rotate(-90 247.9 48.5)">(J6)TD2-</text>
<text x="250.4" y="48.5" transform="rotate(-90 250.4 48.5)">(J5)TD3-</text>
<text x="253" y="48.5" transform="rotate(-90 253 48.5)">(J4)TD3+</text>
<text x="255.5" y="48.5" transform="rotate(-90 255.5 48.5)">(J3)TD2+</text>
<text x="258" y="48.5" transform="rotate(-90 258 48.5)">(J2)TD1-</text>
<text x="260.6" y="48.5" transform="rotate(-90 260.6 48.5)">(J1)TD1+</text>
</g>
</svg>
